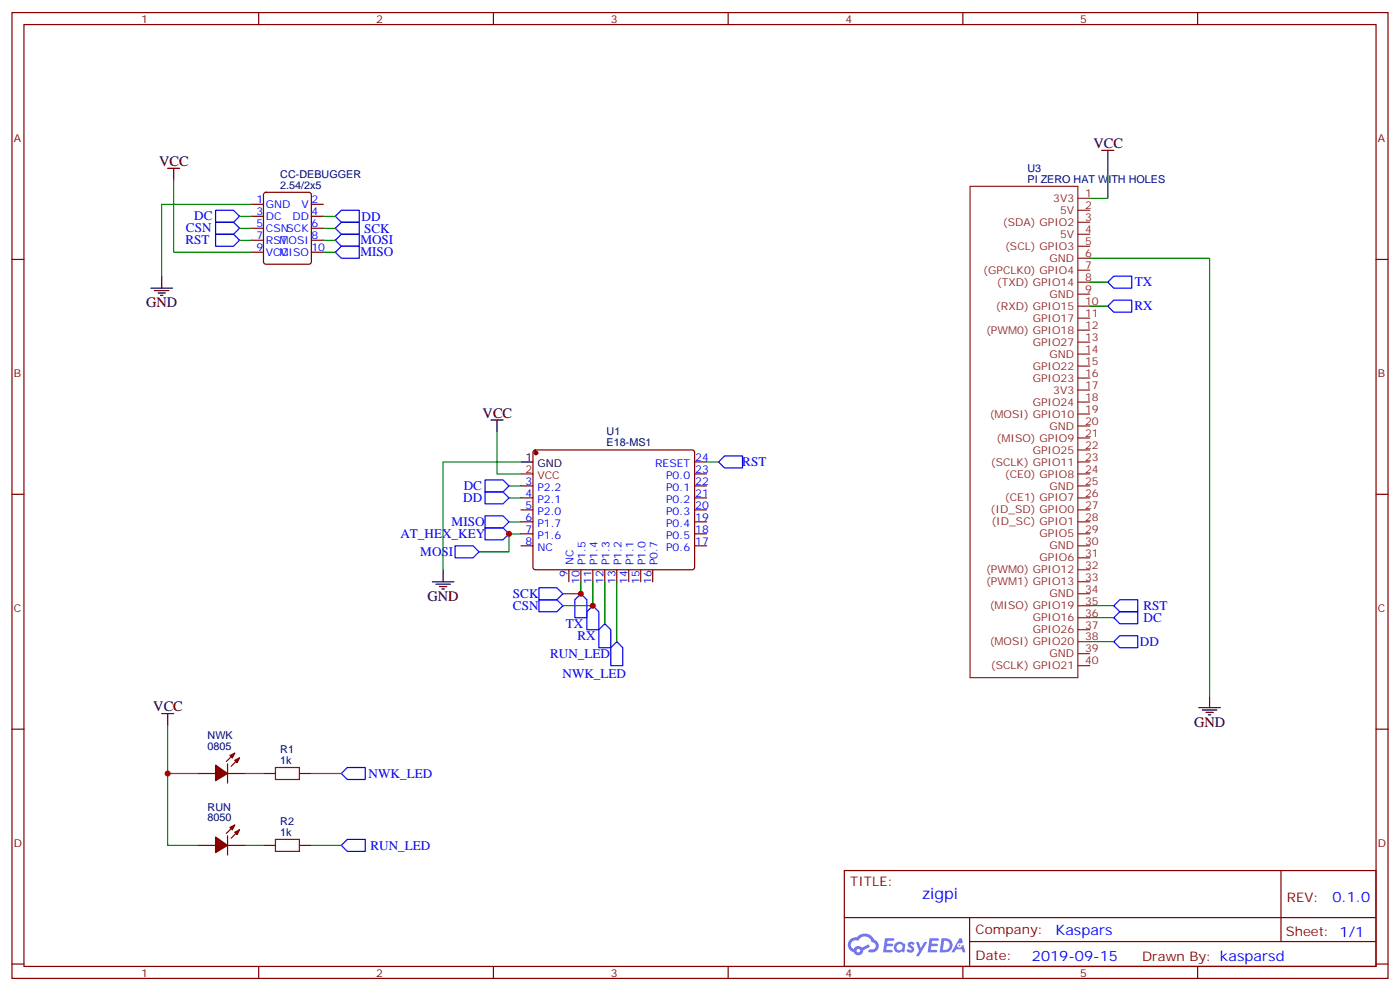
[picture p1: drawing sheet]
<svg xmlns="http://www.w3.org/2000/svg" width="412mm" height="292mm" viewBox="0 0 412 292" stroke-linecap="round" stroke-linejoin="round" font-family="sans-serif">
<g fill="none" stroke="#870000" stroke-width=".35">
<path d="M3.5 3.7h405.4v284.3h-405.4zM7.1 7.2h398.2v277.3h-398.2zM76.2 3.7v3.5M145.3 3.7v3.5M214.5 3.7v3.5M283.6 3.7v3.5M352.8 3.7v3.5M3.5 76.4h3.6M405.3 76.4h3.6M3.5 145.5h3.6M405.3 145.5h3.6M3.5 214.7h3.6"/>
<path d="M405.3 214.7h3.6M248.7 256.3h156.6v28.2h-156.6zM377.3 256.3v20.9M248.7 270.1h156.5M285.6 277.2h119.6M285.6 270.1v14.2M3.5 283.8h3.6M76.2 284.5v3.5M145.3 284.5v3.5M214.5 284.5v3.5M283.6 284.5v3.5M352.8 284.5v3.5"/>
<path d="M405.3 283.8h3.6"/>
</g>
<g fill="#5487ff">
<path d="M267.7 277.5a1.22 1.22 0 0 1 1.7 .2l-.4 .6a.47 .47 0 0 0-.3-.4 .47 .47 0 0 0-.5 .2l.1 .2a1.14 1.14 0 0 1 .8 1.8 1.14 1.14 0 0 1-1.9 0l-.2-.2 .5-.6 .7 .5a.29 .29 0 0 0 .3-.3 .29 .29 0 0 0-.2-.3 1.04 1.04 0 0 1-.6-1.7z"/>
<path d="M260.7 276.2h2.4l.3 .2-.2 .5-1.8 .1-.1 .8h1.5l.3 .4-.3 .4h-1.6l-.2 1.1h1.7l.2 .3-.2 .3-2.6 .1z"/>
<path d="M273.8 276.2h2.4l.3 .2-.1 .5-1.8 .1-.2 .8h1.6l.3 .4-.4 .4-1.6-.1-.1 1.1 1.7 .1 .2 .3-.2 .3-2.6 .1z"/>
<path d="M282.6 276.2h.7l.3 1.3-.6 .3a.69 .69 0 0 0-1 .3 .69 .69 0 0 0 .4 .9 .69 .69 0 0 0 .9-.6l.5-.2 .6 2.2h-.8l-.2-.9h-1.8l-.5 .9h-.8z"/>
<path d="M269.8 277.3h.8l.6 1.8 1.1-1.8h.9l-2.6 4.2h-.8l.9-1.5z"/>
<path d="M277.4 276.2l-.6 4.2h1.3a2.11 2.11 0 0 0 2.5-2.1 2.11 2.11 0 0 0-2.5-2.1zM278.1 277a1.39 1.39 0 0 1 1.7 1.4 1.39 1.39 0 0 1-1.8 1.2h-.3z"/>
<path d="M263.7 277.8a1.54 1.54 0 0 0-.1 2.2 1.54 1.54 0 0 0 2.2 .1l.6 .3 .3-2.3-.2-.3h-.4a1.49 1.49 0 0 0-2.4 0zM264 278.8a.94 .94 0 0 1 1.8 0 .94 .94 0 0 1-1.8 0z"/>
<path d="M250.4 276.6a2.18 2.18 0 0 0 1.1 3.7 1.44 1.44 0 0 0 1.6 .9 1.44 1.44 0 0 0 1.2-1.4l2-1.1-.5-.7-1.9 1a1.47 1.47 0 0 0-2.4 .4 1.39 1.39 0 0 1-.7-1.9 1.39 1.39 0 0 1 2-.5 2.12 2.12 0 0 1 2.2-1.3 2.12 2.12 0 0 1 1.9 1.7 1.14 1.14 0 0 1 1.1 1.4 1.14 1.14 0 0 1-1.7 .7 .43 .43 0 0 0-.5 .4 .43 .43 0 0 0 .4 .5 1.98 1.98 0 0 0 2.5-1.2 1.98 1.98 0 0 0-1.2-2.6 3.1 3.1 0 0 0-5.3-.6l-.9 .1zM252.3 279.9a.55 .55 0 0 1 1.1 0 .55 .55 0 0 1-1.1 0z"/>
<circle cx="282.6" cy="278.3" r=".26"/>
</g>
<g fill="none" stroke="#870000" stroke-width=".35">
<path d="M77.8 56.8l.5-.2h12.7l.7 .5v20l-.4 .6-13 .1-.6-.5-.1-20zM74.1 60.1h3.5M74.1 63.7h3.5M74.1 67.2h3.5M74.1 70.7h3.5M74.1 74.3h3.5M91.7 60.1h3.5M91.7 63.7h3.5M91.7 67.2h3.5M91.7 70.7h3.5M91.7 74.3h3.5M157.2 132.7l.5-.2h46.2l.5 .2 .2 .5-.1 34.1-.6 .4h-46.5l-.4-.7v-33.8z"/>
<path d="M204.6 139.5h3.5M204.6 136h3.5M153.5 143.1h3.5M153.5 146.6h3.5M153.5 150.1h3.5M153.5 153.6h3.5M153.5 157.2h3.5M204.6 143.1h3.5M204.6 146.6h3.5M204.6 150.1h3.5M204.6 153.6h3.5M204.6 157.2h3.5"/>
<path d="M153.5 160.7h3.5M167.6 167.7v3.6M171.1 167.7v3.6M174.6 167.7v3.6M178.2 167.7v3.6M181.7 167.7v3.6M185.2 167.7v3.6M188.7 167.7v3.6M192.3 167.7v3.6M204.6 160.7h3.5M58.2 227.7h5.3M67 224.9v5.6"/>
<path d="M67 227.7h5.3M69.1 221.7l-2.4 2.5M70.6 223.1l-2.5 2.5M77.6 227.7h3.5M88.2 227.7h3.5M58.2 248.9h5.3M67 246.1v5.6M67 248.9h5.3M69.1 242.9l-2.4 2.5M70.6 244.3l-2.5 2.5M77.6 248.9h3.5M88.2 248.9h3.5"/>
</g>
<g fill="#870000" stroke="#870000" stroke-width=".35">
<path d="M69.1 223.8l1.5-.7-.8 1.4z"/>
<path d="M67.7 222.4l1.4-.7-.7 1.4z"/>
<path d="M63.5 225.2l3.5 2.5-3.5 2.1z"/>
<path d="M69.1 245l1.5-.7-.8 1.4z"/>
<path d="M67.7 243.6l1.4-.7-.7 1.4z"/>
<path d="M63.5 246.4l3.5 2.5-3.5 2.1z"/>
<circle cx="157.9" cy="133.3" r=".53"/>
</g>
<g fill="none" stroke="#000" stroke-width=".35">
<path d="M49.4 49.6h3.5M51.2 49.6v3.5M324.6 44.3h3.5M326.3 44.3v3.5M44.4 84.8h6.4M45.5 85.5h4.2M46.6 86.3h2.1M47.3 87h.7M47.6 81.3v3.5M144.6 123.6h3.6M146.4 123.6v3.6M153.5 136h3.5"/>
<path d="M127.4 171.3h6.3M128.4 172h4.2M129.5 172.7h2.1M130.2 173.4h.7M130.5 167.7v3.6M47.6 210.1h3.6M49.4 210.1v3.5M353.1 208.3h6.4M354.2 209h4.2M355.2 209.7h2.2M356 210.4h.7M356.3 204.8v3.5"/>
</g>
<path d="M153.5 139.5h3.5" fill="none" stroke="#f00" stroke-width=".35"/>
<g fill="none" stroke="#8c2424" stroke-width=".35">
<path d="M285.8 54.9h31.7v144.6h-31.7zM317.5 58.4h3.5M317.5 61.9h3.5M317.5 65.4h3.5M317.5 69h3.5M317.5 72.5h3.5M317.5 76h3.5M317.5 79.6h3.5M317.5 83.1h3.5M317.5 86.6h3.5M317.5 90.1h3.5M317.5 93.7h3.5"/>
<path d="M317.5 97.2h3.5M317.5 100.7h3.5M317.5 104.2h3.5M317.5 107.8h3.5M317.5 111.3h3.5M317.5 114.8h3.5M317.5 118.4h3.5M317.5 121.9h3.5M317.5 125.4h3.5M317.5 128.9h3.5M317.5 132.5h3.5M317.5 136h3.5"/>
<path d="M317.5 139.5h3.5M317.5 143.1h3.5M317.5 146.6h3.5M317.5 150.1h3.5M317.5 153.6h3.5M317.5 157.2h3.5M317.5 160.7h3.5M317.5 164.2h3.5M317.5 167.7h3.5M317.5 171.3h3.5M317.5 174.8h3.5M317.5 178.3h3.5"/>
<path d="M317.5 181.9h3.5M317.5 185.4h3.5M317.5 188.9h3.5M317.5 192.4h3.5M317.5 196h3.5"/>
</g>
<path d="M81.1 226h7.1v3.5h-7.1zM81.1 247.1h7.1v3.5h-7.1z" fill="none" stroke="#a10000" stroke-width=".35"/>
<g fill="none" stroke="#00f" stroke-width=".35">
<path d="M63.5 69h5.3l1.8 1.7-1.8 1.8h-5.3zM63.5 65.4h5.3l1.8 1.8-1.8 1.8h-5.3zM63.5 61.9h5.3l1.8 1.8-1.8 1.7h-5.3zM98.8 63.7l1.7-1.8h5.3v3.5h-5.3zM98.8 67.2l1.7-1.8h5.3v3.6h-5.3zM98.8 70.7l1.7-1.7h5.3v3.5h-5.3zM98.8 74.3l1.7-1.8h5.3v3.5h-5.3zM326.3 83.1l1.8-1.8h5.3v3.5h-5.3zM326.3 90.1l1.8-1.7h5.3v3.5h-5.3zM211.7 136l1.7-1.8h5.3v3.6h-5.3zM142.9 144.8h5.3l1.7 1.8-1.7 1.7h-5.3zM142.9 141.3h5.3l1.7 1.8-1.7 1.7h-5.3z"/>
<path d="M142.9 155.4h5.3l1.7 1.8-1.7 1.7h-5.3zM142.9 151.9h5.3l1.7 1.7-1.7 1.8h-5.3zM134.1 160.7h5.2l1.8 1.8-1.8 1.7h-5.2zM158.7 176.6h5.3l1.8 1.7-1.8 1.8h-5.3zM158.7 173h5.3l1.8 1.8-1.8 1.8h-5.3zM171.1 174.8l1.8 1.8v5.3h-3.6v-5.3zM174.6 178.3l1.8 1.8v5.3h-3.5v-5.3zM329.8 176.6h5.3v3.5h-5.3l-1.7-1.8zM178.2 183.6l1.7 1.8v5.3h-3.5v-5.3zM181.7 188.9l1.7 1.8v5.3h-3.5v-5.3zM328.1 181.9l1.7-1.8h5.3v3.5h-5.3zM328.1 188.9l1.7-1.8h5.3v3.6h-5.3z"/>
<path d="M100.5 227.7l1.8-1.7h5.3v3.5h-5.3zM100.5 248.9l1.8-1.8h5.3v3.5h-5.3z"/>
</g>
<g fill="none" stroke="#008700" stroke-width=".35">
<path d="M51.2 53.1v21.2h22.9M326.3 47.8v10.6h-5.3M70.6 70.7h3.5M70.6 67.2h3.5M70.6 63.7h3.5M74.1 60.1h-26.5v21.2M95.2 70.7h3.6M95.2 67.2h3.6M95.2 63.7h3.6M95.2 74.3h3.6M321 76h35.3v128.8M321 83.1h5.3"/>
<path d="M321 90.1h5.3M146.4 127.2v12.3h7.1M153.5 136h-23v31.7M208.1 136h3.6M149.9 143.1h3.6M149.9 146.6h3.6M149.9 153.6h3.6M153.5 157.2h-3.6v5.3h-8.8M171.1 171.3v3.5h-5.3M174.6 171.3v7h-8.8M178.2 171.3v12.3M181.7 171.3v17.6"/>
<path d="M321 178.3h7.1M321 181.9h7.1M321 188.9h7.1M49.4 213.6v35.3h8.8M49.4 227.7h8.8M72.3 227.7h5.3M91.7 227.7h8.8M72.3 248.9h5.3M91.7 248.9h8.8"/>
</g>
<g fill="#c00">
<circle cx="174.6" cy="178.3" r=".88"/>
<circle cx="49.4" cy="227.7" r=".88"/>
<circle cx="149.9" cy="157.2" r=".88"/>
<circle cx="171.1" cy="174.8" r=".88"/>
</g>
<text font-size="4.6" fill="#00f" x="271.6" y="264.8">zigpi</text>
<g font-size="4.2">
<text x="322.1" y="43.6">VCC</text>
<text x="46.9" y="48.9">VCC</text>
<text x="43" y="90.5">GND</text>
<text x="142.2" y="122.9">VCC</text>
<text x="125.9" y="176.9">GND</text>
<text x="45.2" y="209.4">VCC</text>
<text x="351.7" y="214">GND</text>
</g>
<g font-size="4.2" fill="#00f">
<text x="392.5" y="265.6">0.1.0</text>
<text x="310.9" y="275.1">Kaspars</text>
<text x="304" y="282.9">2019-09-15</text>
</g>
<g font-size="3.9" fill="#00f">
<text x="57.2" y="64.9">DC</text>
<text x="106.5" y="64.9">DD</text>
<text x="54.6" y="72">RST</text>
<text x="54.8" y="68.4">CSN</text>
<text x="106.2" y="72">MOSI</text>
<text x="107.3" y="68.5">SCK</text>
<text x="106.2" y="75.5">MISO</text>
<text x="334.2" y="84.3">TX</text>
<text x="334.2" y="91.4">RX</text>
<text x="218.6" y="137.3">RST</text>
<text x="136.5" y="147.8">DD</text>
<text x="136.6" y="144.3">DC</text>
<text x="133" y="154.9">MISO</text>
<text x="118" y="158.4">AT_HEX_KEY</text>
<text x="123.8" y="163.7">MOSI</text>
<text x="151.1" y="179.6">CSN</text>
<text x="151.1" y="176">SCK</text>
<text x="336.8" y="179.5">RST</text>
<text x="166.7" y="184.9">TX</text>
<text x="336.9" y="183.1">DC</text>
<text x="170.1" y="188.4">RX</text>
<text x="335.8" y="190.1">DD</text>
<text x="162.1" y="193.7">RUN_LED</text>
<text x="165.7" y="199.5">NWK_LED</text>
<text x="108.6" y="229">NWK_LED</text>
<text x="109.1" y="250.1">RUN_LED</text>
</g>
<g font-size="3.9" fill="#800">
<text x="250.5" y="260.9">TITLE:</text>
<text x="379.1" y="265.6">REV:</text>
<text x="287.4" y="275.1">Company:</text>
<text x="378.7" y="275.7">Sheet: 1/1</text>
<text x="287.4" y="282.8">Date:</text>
<text x="336.4" y="282.8">Drawn By: kasparsd</text>
</g>
<g font-size="3.2" fill="#800">
<text x="41.6" y="6.7">1</text>
<text x="110.8" y="6.7">2</text>
<text x="179.9" y="6.7">3</text>
<text x="249.1" y="6.7">4</text>
<text x="318.2" y="6.7">5</text>
<text x="4.1" y="41.8">A</text>
<text x="405.9" y="41.8">A</text>
<text x="4.1" y="110.9">B</text>
<text x="405.9" y="110.9">B</text>
<text x="4.1" y="180.1">C</text>
<text x="405.9" y="180.1">C</text>
<text x="4.1" y="249.2">D</text>
<text x="405.9" y="249.2">D</text>
<text x="41.6" y="287.5">1</text>
<text x="110.8" y="287.5">2</text>
<text x="179.9" y="287.5">3</text>
<text x="249.1" y="287.5">4</text>
<text x="318.2" y="287.5">5</text>
</g>
<g font-size="3.2" fill="#000080">
<text x="82.6" y="52.4">CC-DEBUGGER</text>
<text x="302.7" y="53.7">PI ZERO HAT WITH HOLES</text>
<text x="302.7" y="50.7">U3</text>
<text x="82.6" y="55.6">2.54/2x5</text>
<text x="178.7" y="131.4">E18-MS1</text>
<text x="178.7" y="128.2">U1</text>
<text x="61.1" y="220.7">0805</text>
<text x="61.1" y="217.5">NWK</text>
<text x="82.6" y="221.7">R1</text>
<text x="82.6" y="224.9">1k</text>
<text x="61.1" y="238.7">RUN</text>
<text x="61.1" y="241.8">8050</text>
<text x="82.6" y="242.9">R2</text>
<text x="82.6" y="246.1">1k</text>
</g>
<g font-size="3.2" fill="#00f">
<text x="75.6" y="59.8">1</text>
<text x="91.7" y="59.8">2</text>
<text x="75.6" y="63.3">3</text>
<text x="78.3" y="61.2">GND</text>
<text x="78.3" y="64.7">DC</text>
<text x="86.1" y="64.7">DD</text>
<text x="88.8" y="61.2">V</text>
<text x="91.7" y="63.3">4</text>
<text x="75.6" y="66.9">5</text>
<text x="75.6" y="70.4">7</text>
<text x="78.3" y="68.3">CSNSCK</text>
<text x="78.3" y="71.8">RST</text>
<text x="82.3" y="71.8">MOSI</text>
<text x="91.7" y="66.9">6</text>
<text x="91.7" y="70.4">8</text>
<text x="75.6" y="73.9">9</text>
<text x="78.3" y="75.3">VCC</text>
<text x="82.3" y="75.3">MISO</text>
<text x="91.7" y="73.9">10</text>
<text x="193" y="137.4">RESET</text>
<text x="204.8" y="135.6">24</text>
<text x="154.8" y="142.7">3</text>
<text x="196.2" y="140.9">P0.0</text>
<text x="204.8" y="142.7">22</text>
<text x="204.8" y="139.2">23</text>
<text x="154.8" y="146.2">4</text>
<text x="154.8" y="149.8">5</text>
<text x="158.3" y="144.5">P2.2</text>
<text x="158.3" y="148">P2.1</text>
<text x="196.2" y="148">P0.2</text>
<text x="196.2" y="144.5">P0.1</text>
<text x="204.8" y="149.8">20</text>
<text x="204.8" y="146.2">21</text>
<text x="154.8" y="153.3">6</text>
<text x="158.3" y="151.5">P2.0</text>
<text x="158.3" y="155">P1.7</text>
<text x="196.2" y="155">P0.4</text>
<text x="196.2" y="151.5">P0.3</text>
<text x="204.8" y="153.3">19</text>
<text x="154.8" y="156.8">7</text>
<text x="154.8" y="160.3">8</text>
<text x="158.3" y="158.6">P1.6</text>
<text x="196.2" y="158.6">P0.5</text>
<text x="204.8" y="160.3">17</text>
<text x="204.8" y="156.8">18</text>
<text x="158.3" y="162.1">NC</text>
<text x="169" y="166.4" transform="rotate(-90 169 166.4)">NC</text>
<text x="172.5" y="166.4" transform="rotate(-90 172.5 166.4)">P1.5</text>
<text x="176" y="166.4" transform="rotate(-90 176 166.4)">P1.4</text>
<text x="179.6" y="166.4" transform="rotate(-90 179.6 166.4)">P1.3</text>
<text x="183.1" y="166.4" transform="rotate(-90 183.1 166.4)">P1.2</text>
<text x="186.6" y="166.4" transform="rotate(-90 186.6 166.4)">P1.1</text>
<text x="190.1" y="166.4" transform="rotate(-90 190.1 166.4)">P1.0</text>
<text x="193.7" y="166.4" transform="rotate(-90 193.7 166.4)">P0.7</text>
<text x="196.2" y="162.1">P0.6</text>
<text x="167.2" y="169.9" transform="rotate(-90 167.2 169.9)">9</text>
<text x="170.7" y="172" transform="rotate(-90 170.7 172)">10</text>
<text x="174.3" y="172" transform="rotate(-90 174.3 172)">11</text>
<text x="177.8" y="172" transform="rotate(-90 177.8 172)">12</text>
<text x="181.3" y="172" transform="rotate(-90 181.3 172)">13</text>
<text x="184.9" y="172" transform="rotate(-90 184.9 172)">14</text>
<text x="188.4" y="172" transform="rotate(-90 188.4 172)">15</text>
<text x="191.9" y="172" transform="rotate(-90 191.9 172)">16</text>
</g>
<g font-size="3.2" fill="#8d2323">
<text x="310.2" y="59.4">3V3</text>
<text x="319.6" y="58">1</text>
<text x="312.3" y="63">5V</text>
<text x="319.6" y="61.6">2</text>
<text x="319.6" y="65.1">3</text>
<text x="295.4" y="66.5">(SDA) GPIO2</text>
<text x="312.3" y="70">5V</text>
<text x="319.6" y="68.6">4</text>
<text x="296.1" y="73.6">(SCL) GPIO3</text>
<text x="309.2" y="77.1">GND</text>
<text x="319.6" y="72.1">5</text>
<text x="319.6" y="75.7">6</text>
<text x="289.7" y="80.6">(GPCLK0) GPIO4</text>
<text x="319.6" y="79.2">7</text>
<text x="319.6" y="82.7">8</text>
<text x="293.6" y="84.1">(TXD) GPIO14</text>
<text x="309.2" y="87.7">GND</text>
<text x="319.6" y="86.3">9</text>
<text x="319.6" y="89.8">10</text>
<text x="293.4" y="91.2">(RXD) GPIO15</text>
<text x="304.2" y="94.7">GPIO17</text>
<text x="319.6" y="93.3">11</text>
<text x="290.5" y="98.2">(PWM0) GPIO18</text>
<text x="304.2" y="101.8">GPIO27</text>
<text x="319.6" y="96.8">12</text>
<text x="319.6" y="100.4">13</text>
<text x="309.2" y="105.3">GND</text>
<text x="319.6" y="103.9">14</text>
<text x="319.6" y="107.4">15</text>
<text x="304.2" y="108.8">GPIO22</text>
<text x="304.2" y="112.4">GPIO23</text>
<text x="319.6" y="110.9">16</text>
<text x="304.2" y="119.4">GPIO24</text>
<text x="310.2" y="115.9">3V3</text>
<text x="319.6" y="114.5">17</text>
<text x="319.6" y="118">18</text>
<text x="291.5" y="122.9">(MOSI) GPIO10</text>
<text x="319.6" y="121.5">19</text>
<text x="319.6" y="125.1">20</text>
<text x="293.5" y="130">(MISO) GPIO9</text>
<text x="309.2" y="126.5">GND</text>
<text x="319.6" y="128.6">21</text>
<text x="291.9" y="137.1">(SCLK) GPIO11</text>
<text x="304.2" y="133.5">GPIO25</text>
<text x="319.6" y="132.1">22</text>
<text x="319.6" y="135.6">23</text>
<text x="296" y="140.6">(CE0) GPIO8</text>
<text x="319.6" y="139.2">24</text>
<text x="319.6" y="142.7">25</text>
<text x="296" y="147.6">(CE1) GPIO7</text>
<text x="309.2" y="144.1">GND</text>
<text x="319.6" y="146.2">26</text>
<text x="319.6" y="149.8">27</text>
<text x="291.8" y="151.2">(ID_SD) GPIO0</text>
<text x="292" y="154.7">(ID_SC) GPIO1</text>
<text x="319.6" y="153.3">28</text>
<text x="306.2" y="158.2">GPIO5</text>
<text x="309.2" y="161.7">GND</text>
<text x="319.6" y="156.8">29</text>
<text x="319.6" y="160.3">30</text>
<text x="306.2" y="165.3">GPIO6</text>
<text x="319.6" y="163.9">31</text>
<text x="319.6" y="167.4">32</text>
<text x="290.5" y="168.8">(PWM0) GPIO12</text>
<text x="290.5" y="172.3">(PWM1) GPIO13</text>
<text x="319.6" y="170.9">33</text>
<text x="291.5" y="179.4">(MISO) GPIO19</text>
<text x="309.2" y="175.9">GND</text>
<text x="319.6" y="174.4">34</text>
<text x="319.6" y="178">35</text>
<text x="304.2" y="182.9">GPIO16</text>
<text x="319.6" y="181.5">36</text>
<text x="319.6" y="185">37</text>
<text x="291.5" y="190">(MOSI) GPIO20</text>
<text x="304.2" y="186.4">GPIO26</text>
<text x="319.6" y="188.6">38</text>
<text x="291.9" y="197">(SCLK) GPIO21</text>
<text x="309.2" y="193.5">GND</text>
<text x="319.6" y="192.1">39</text>
<text x="319.6" y="195.6">40</text>
</g>
<g font-size="3.2">
<text x="154.8" y="135.6">1</text>
<text x="158.3" y="137.4">GND</text>
</g>
<g font-size="3.2" fill="#f00">
<text x="154.8" y="139.2">2</text>
<text x="158.3" y="140.9">VCC</text>
</g>
</svg>
